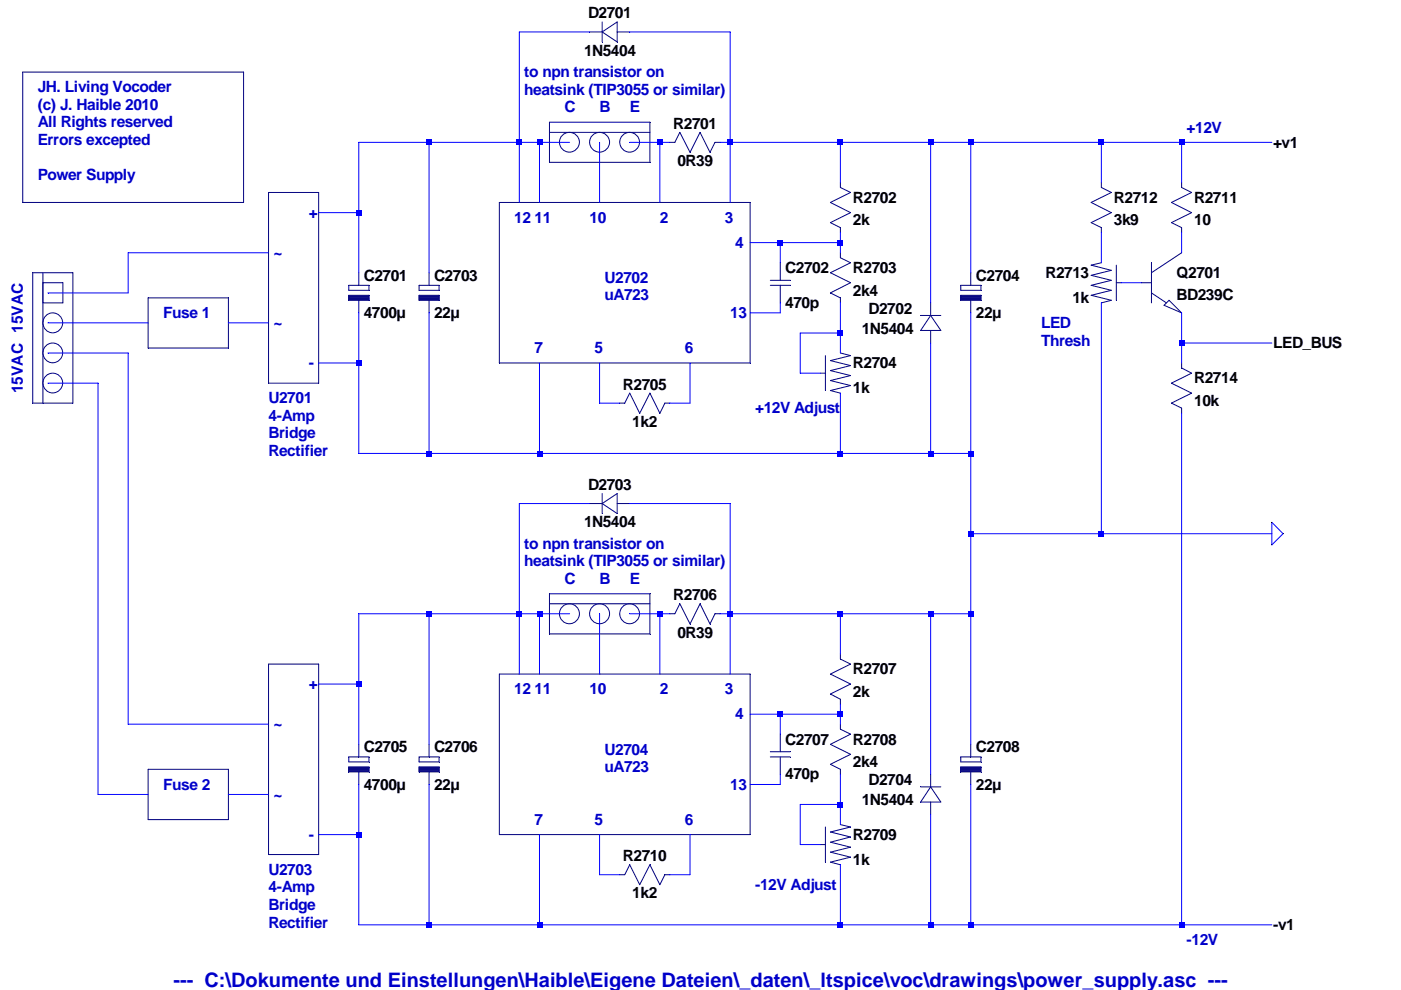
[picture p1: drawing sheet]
<svg xmlns="http://www.w3.org/2000/svg" width="297mm" height="210mm" viewBox="0 0 297 210" stroke-linecap="round" stroke-linejoin="round" font-family="sans-serif">
<path d="M9.1 57.8v27.7" fill="none" stroke="#00007f" stroke-width=".21"/>
<path d="M116.5 28.1h21.3" fill="none" stroke="#00007f" stroke-width=".21"/>
<path d="M116.5 128h21.3" fill="none" stroke="#00007f" stroke-width=".21"/>
<path d="M4.8 42.9h46.8" fill="none" stroke="#00007f" stroke-width=".21"/>
<path d="M4.8 15.3v27.6" fill="none" stroke="#00007f" stroke-width=".21"/>
<path d="M4.8 15.3h46.8" fill="none" stroke="#00007f" stroke-width=".21"/>
<path d="M51.6 15.3v27.6" fill="none" stroke="#00007f" stroke-width=".21"/>
<path d="M9.1 59.9h4.2" fill="none" stroke="#00007f" stroke-width=".21"/>
<path d="M13.3 59.9v4.3" fill="none" stroke="#00007f" stroke-width=".21"/>
<path d="M9.1 64.2h4.2" fill="none" stroke="#00007f" stroke-width=".21"/>
<path d="M9.1 59.9v4.3" fill="none" stroke="#00007f" stroke-width=".21"/>
<path d="M6.9 57.8h8.5" fill="none" stroke="#00007f" stroke-width=".21"/>
<path d="M15.4 57.8v27.7" fill="none" stroke="#00007f" stroke-width=".21"/>
<path d="M6.9 85.5h8.5" fill="none" stroke="#00007f" stroke-width=".21"/>
<path d="M6.9 57.8v27.7" fill="none" stroke="#00007f" stroke-width=".21"/>
<path d="M56.9 81.2h10.7" fill="none" stroke="#00007f" stroke-width=".21"/>
<path d="M56.9 40.8v40.4" fill="none" stroke="#00007f" stroke-width=".21"/>
<path d="M56.9 40.8h10.7" fill="none" stroke="#00007f" stroke-width=".21"/>
<path d="M67.6 40.8v40.4" fill="none" stroke="#00007f" stroke-width=".21"/>
<path d="M31.4 73.8h17" fill="none" stroke="#00007f" stroke-width=".21"/>
<path d="M31.4 63.2v10.6" fill="none" stroke="#00007f" stroke-width=".21"/>
<path d="M31.4 63.2h17" fill="none" stroke="#00007f" stroke-width=".21"/>
<path d="M48.4 63.2v10.6" fill="none" stroke="#00007f" stroke-width=".21"/>
<path d="M116.5 25.9h21.3" fill="none" stroke="#00007f" stroke-width=".21"/>
<path d="M116.5 25.9v8.5" fill="none" stroke="#00007f" stroke-width=".21"/>
<path d="M116.5 34.4h21.3" fill="none" stroke="#00007f" stroke-width=".21"/>
<path d="M137.8 25.9v8.5" fill="none" stroke="#00007f" stroke-width=".21"/>
<path d="M105.9 77h53.1" fill="none" stroke="#00007f" stroke-width=".21"/>
<path d="M105.9 42.9v34.1" fill="none" stroke="#00007f" stroke-width=".21"/>
<path d="M105.9 42.9h53.1" fill="none" stroke="#00007f" stroke-width=".21"/>
<path d="M159 42.9v34.1" fill="none" stroke="#00007f" stroke-width=".21"/>
<path d="M56.9 181.2h10.7" fill="none" stroke="#00007f" stroke-width=".21"/>
<path d="M56.9 140.8v40.4" fill="none" stroke="#00007f" stroke-width=".21"/>
<path d="M56.9 140.8h10.7" fill="none" stroke="#00007f" stroke-width=".21"/>
<path d="M67.6 140.8v40.4" fill="none" stroke="#00007f" stroke-width=".21"/>
<path d="M31.4 173.8h17" fill="none" stroke="#00007f" stroke-width=".21"/>
<path d="M31.4 163.1v10.7" fill="none" stroke="#00007f" stroke-width=".21"/>
<path d="M31.4 163.1h17" fill="none" stroke="#00007f" stroke-width=".21"/>
<path d="M48.4 163.1v10.7" fill="none" stroke="#00007f" stroke-width=".21"/>
<path d="M116.5 125.9h21.3" fill="none" stroke="#00007f" stroke-width=".21"/>
<path d="M116.5 125.9v8.5" fill="none" stroke="#00007f" stroke-width=".21"/>
<path d="M116.5 134.4h21.3" fill="none" stroke="#00007f" stroke-width=".21"/>
<path d="M137.8 125.9v8.5" fill="none" stroke="#00007f" stroke-width=".21"/>
<path d="M105.9 177h53.1" fill="none" stroke="#00007f" stroke-width=".21"/>
<path d="M105.9 142.9v34.1" fill="none" stroke="#00007f" stroke-width=".21"/>
<path d="M105.9 142.9h53.1" fill="none" stroke="#00007f" stroke-width=".21"/>
<path d="M159 142.9v34.1" fill="none" stroke="#00007f" stroke-width=".21"/>
<g fill="none" stroke="#00007f" stroke-width=".21">
<path d="M74 62.6h4.2"/>
<circle cx="120.7" cy="30.2" r="2.11"/>
<circle cx="127.1" cy="30.2" r="2.11"/>
<circle cx="133.5" cy="30.2" r="2.1"/>
<circle cx="11.2" cy="68.4" r="2.11"/>
<circle cx="11.2" cy="74.8" r="2.1"/>
<circle cx="11.2" cy="81.2" r="2.1"/>
<circle cx="120.7" cy="130.1" r="2.12"/>
<circle cx="127.1" cy="130.1" r="2.12"/>
<circle cx="133.5" cy="130.1" r="2.11"/>
</g>
<path d="M78.2 62.6v1.1" fill="none" stroke="#00007f" stroke-width=".21"/>
<path d="M74 63.7h4.2" fill="none" stroke="#00007f" stroke-width=".21"/>
<path d="M74 62.6v1.1" fill="none" stroke="#00007f" stroke-width=".21"/>
<path d="M76.1 63.7v2.6" fill="none" stroke="#00007f" stroke-width=".21"/>
<path d="M76.1 57.8v2.7" fill="none" stroke="#00007f" stroke-width=".21"/>
<path d="M74 61.6h4.2" fill="none" stroke="#00007f" stroke-width=".21"/>
<path d="M74 60.5h4.2" fill="none" stroke="#00007f" stroke-width=".21"/>
<path d="M78.2 60.5v1.1" fill="none" stroke="#00007f" stroke-width=".21"/>
<path d="M74 60.5v1.1" fill="none" stroke="#00007f" stroke-width=".21"/>
<path d="M74 62.7h4.2" fill="none" stroke="#00007f" stroke-width=".21"/>
<path d="M74 62.9h4.2" fill="none" stroke="#00007f" stroke-width=".21"/>
<path d="M74 63h4.2" fill="none" stroke="#00007f" stroke-width=".21"/>
<path d="M74 63.2h4.2" fill="none" stroke="#00007f" stroke-width=".21"/>
<path d="M74 63.3h4.2" fill="none" stroke="#00007f" stroke-width=".21"/>
<path d="M74 63.4h4.2" fill="none" stroke="#00007f" stroke-width=".21"/>
<path d="M74 63.5h4.2" fill="none" stroke="#00007f" stroke-width=".21"/>
<path d="M142 30.2h1.1" fill="none" stroke="#00007f" stroke-width=".21"/>
<path d="M144.1 28.1l-1 2.1" fill="none" stroke="#00007f" stroke-width=".21"/>
<path d="M144.1 28.1l2.2 4.2" fill="none" stroke="#00007f" stroke-width=".21"/>
<path d="M148.4 28.1l-2.1 4.2" fill="none" stroke="#00007f" stroke-width=".21"/>
<path d="M148.4 28.1l2.1 4.2" fill="none" stroke="#00007f" stroke-width=".21"/>
<path d="M151.6 30.2h1.1" fill="none" stroke="#00007f" stroke-width=".21"/>
<path d="M151.6 30.2l-1.1 2.1" fill="none" stroke="#00007f" stroke-width=".21"/>
<path d="M127.7 4.7v4.2" fill="none" stroke="#00007f" stroke-width=".21"/>
<path d="M130.8 4.7v4.2" fill="none" stroke="#00007f" stroke-width=".21"/>
<path d="M127.7 6.8l3.1 2.1" fill="none" stroke="#00007f" stroke-width=".21"/>
<path d="M130.8 4.7l-3.1 2.1" fill="none" stroke="#00007f" stroke-width=".21"/>
<path d="M130.8 6.8h2.7" fill="none" stroke="#00007f" stroke-width=".21"/>
<path d="M125 6.8h2.7" fill="none" stroke="#00007f" stroke-width=".21"/>
<path d="M178.2 48.3v1" fill="none" stroke="#00007f" stroke-width=".21"/>
<path d="M176.1 47.2l2.1 1.1" fill="none" stroke="#00007f" stroke-width=".21"/>
<path d="M180.3 45.1l-4.2 2.1" fill="none" stroke="#00007f" stroke-width=".21"/>
<path d="M176.1 42.9l4.2 2.2" fill="none" stroke="#00007f" stroke-width=".21"/>
<path d="M180.3 40.8l-4.2 2.1" fill="none" stroke="#00007f" stroke-width=".21"/>
<path d="M178.2 38.7v1.1" fill="none" stroke="#00007f" stroke-width=".21"/>
<path d="M178.2 39.8l2.1 1" fill="none" stroke="#00007f" stroke-width=".21"/>
<path d="M165.4 60.5v3.7" fill="none" stroke="#00007f" stroke-width=".21"/>
<path d="M165.4 55.7v3.7" fill="none" stroke="#00007f" stroke-width=".21"/>
<path d="M163.3 59.4h4.3" fill="none" stroke="#00007f" stroke-width=".21"/>
<path d="M163.3 60.5h4.3" fill="none" stroke="#00007f" stroke-width=".21"/>
<path d="M178.2 63.2v1" fill="none" stroke="#00007f" stroke-width=".21"/>
<path d="M176.1 62.1l2.1 1.1" fill="none" stroke="#00007f" stroke-width=".21"/>
<path d="M180.3 59.9l-4.2 2.2" fill="none" stroke="#00007f" stroke-width=".21"/>
<path d="M176.1 57.8l4.2 2.1" fill="none" stroke="#00007f" stroke-width=".21"/>
<path d="M180.3 55.7l-4.2 2.1" fill="none" stroke="#00007f" stroke-width=".21"/>
<path d="M178.2 53.6v1.1" fill="none" stroke="#00007f" stroke-width=".21"/>
<path d="M178.2 54.7l2.1 1" fill="none" stroke="#00007f" stroke-width=".21"/>
<path d="M178.2 74.8l2.1 .6" fill="none" stroke="#00007f" stroke-width=".21"/>
<path d="M180.3 75.4l-4.2 1.1" fill="none" stroke="#00007f" stroke-width=".21"/>
<path d="M176.1 76.5l4.2 1" fill="none" stroke="#00007f" stroke-width=".21"/>
<path d="M180.3 77.5l-4.2 1.1" fill="none" stroke="#00007f" stroke-width=".21"/>
<path d="M176.1 78.6l4.2 1" fill="none" stroke="#00007f" stroke-width=".21"/>
<path d="M180.3 79.6l-4.2 1.1" fill="none" stroke="#00007f" stroke-width=".21"/>
<path d="M176.1 80.7l4.2 1" fill="none" stroke="#00007f" stroke-width=".21"/>
<path d="M180.3 81.7l-4.2 1.1" fill="none" stroke="#00007f" stroke-width=".21"/>
<path d="M176.1 82.8l2.1 .6" fill="none" stroke="#00007f" stroke-width=".21"/>
<path d="M173.9 79.1h1.1" fill="none" stroke="#00007f" stroke-width=".21"/>
<path d="M175 75.4v7.4" fill="none" stroke="#00007f" stroke-width=".21"/>
<path d="M131.4 85.5h1.1" fill="none" stroke="#00007f" stroke-width=".21"/>
<path d="M133.5 83.4l-1 2.1" fill="none" stroke="#00007f" stroke-width=".21"/>
<path d="M133.5 83.4l2.1 4.2" fill="none" stroke="#00007f" stroke-width=".21"/>
<path d="M137.8 83.4l-2.2 4.2" fill="none" stroke="#00007f" stroke-width=".21"/>
<path d="M137.8 83.4l2.1 4.2" fill="none" stroke="#00007f" stroke-width=".21"/>
<path d="M141 85.5h1" fill="none" stroke="#00007f" stroke-width=".21"/>
<path d="M141 85.5l-1.1 2.1" fill="none" stroke="#00007f" stroke-width=".21"/>
<path d="M195.2 66.9h4.3" fill="none" stroke="#00007f" stroke-width=".21"/>
<path d="M195.2 70.1h4.3" fill="none" stroke="#00007f" stroke-width=".21"/>
<path d="M197.3 66.9l-2.1 3.2" fill="none" stroke="#00007f" stroke-width=".21"/>
<path d="M197.3 66.9l2.2 3.2" fill="none" stroke="#00007f" stroke-width=".21"/>
<path d="M197.3 70.1v2.6" fill="none" stroke="#00007f" stroke-width=".21"/>
<path d="M197.3 64.2v2.7" fill="none" stroke="#00007f" stroke-width=".21"/>
<path d="M88.9 62.6h4.2" fill="none" stroke="#00007f" stroke-width=".21"/>
<path d="M93.1 62.6v1.1" fill="none" stroke="#00007f" stroke-width=".21"/>
<path d="M88.9 63.7h4.2" fill="none" stroke="#00007f" stroke-width=".21"/>
<path d="M88.9 62.6v1.1" fill="none" stroke="#00007f" stroke-width=".21"/>
<path d="M91 63.7v2.6" fill="none" stroke="#00007f" stroke-width=".21"/>
<path d="M91 57.8v2.7" fill="none" stroke="#00007f" stroke-width=".21"/>
<path d="M88.9 61.6h4.2" fill="none" stroke="#00007f" stroke-width=".21"/>
<path d="M88.9 60.5h4.2" fill="none" stroke="#00007f" stroke-width=".21"/>
<path d="M93.1 60.5v1.1" fill="none" stroke="#00007f" stroke-width=".21"/>
<path d="M88.9 60.5v1.1" fill="none" stroke="#00007f" stroke-width=".21"/>
<path d="M88.9 62.7h4.2" fill="none" stroke="#00007f" stroke-width=".21"/>
<path d="M88.9 62.9h4.2" fill="none" stroke="#00007f" stroke-width=".21"/>
<path d="M88.9 63h4.2" fill="none" stroke="#00007f" stroke-width=".21"/>
<path d="M88.9 63.2h4.2" fill="none" stroke="#00007f" stroke-width=".21"/>
<path d="M88.9 63.3h4.2" fill="none" stroke="#00007f" stroke-width=".21"/>
<path d="M88.9 63.4h4.2" fill="none" stroke="#00007f" stroke-width=".21"/>
<path d="M88.9 63.5h4.2" fill="none" stroke="#00007f" stroke-width=".21"/>
<path d="M203.7 62.6h4.3" fill="none" stroke="#00007f" stroke-width=".21"/>
<path d="M208 62.6v1.1" fill="none" stroke="#00007f" stroke-width=".21"/>
<path d="M203.7 63.7h4.3" fill="none" stroke="#00007f" stroke-width=".21"/>
<path d="M203.7 62.6v1.1" fill="none" stroke="#00007f" stroke-width=".21"/>
<path d="M205.8 63.7v2.6" fill="none" stroke="#00007f" stroke-width=".21"/>
<path d="M205.8 57.8v2.7" fill="none" stroke="#00007f" stroke-width=".21"/>
<path d="M203.7 61.6h4.3" fill="none" stroke="#00007f" stroke-width=".21"/>
<path d="M203.7 60.5h4.3" fill="none" stroke="#00007f" stroke-width=".21"/>
<path d="M208 60.5v1.1" fill="none" stroke="#00007f" stroke-width=".21"/>
<path d="M203.7 60.5v1.1" fill="none" stroke="#00007f" stroke-width=".21"/>
<path d="M203.7 62.7h4.3" fill="none" stroke="#00007f" stroke-width=".21"/>
<path d="M203.7 62.9h4.3" fill="none" stroke="#00007f" stroke-width=".21"/>
<path d="M203.7 63h4.3" fill="none" stroke="#00007f" stroke-width=".21"/>
<path d="M203.7 63.2h4.3" fill="none" stroke="#00007f" stroke-width=".21"/>
<path d="M203.7 63.3h4.3" fill="none" stroke="#00007f" stroke-width=".21"/>
<path d="M203.7 63.4h4.3" fill="none" stroke="#00007f" stroke-width=".21"/>
<path d="M203.7 63.5h4.3" fill="none" stroke="#00007f" stroke-width=".21"/>
<path d="M74 162.6h4.2" fill="none" stroke="#00007f" stroke-width=".21"/>
<path d="M78.2 162.6v1.1" fill="none" stroke="#00007f" stroke-width=".21"/>
<path d="M74 163.7h4.2" fill="none" stroke="#00007f" stroke-width=".21"/>
<path d="M74 162.6v1.1" fill="none" stroke="#00007f" stroke-width=".21"/>
<path d="M76.1 163.7v2.6" fill="none" stroke="#00007f" stroke-width=".21"/>
<path d="M76.1 157.8v2.7" fill="none" stroke="#00007f" stroke-width=".21"/>
<path d="M74 161.5h4.2" fill="none" stroke="#00007f" stroke-width=".21"/>
<path d="M74 160.5h4.2" fill="none" stroke="#00007f" stroke-width=".21"/>
<path d="M78.2 160.5v1" fill="none" stroke="#00007f" stroke-width=".21"/>
<path d="M74 160.5v1" fill="none" stroke="#00007f" stroke-width=".21"/>
<path d="M74 162.7h4.2" fill="none" stroke="#00007f" stroke-width=".21"/>
<path d="M74 162.9h4.2" fill="none" stroke="#00007f" stroke-width=".21"/>
<path d="M74 163h4.2" fill="none" stroke="#00007f" stroke-width=".21"/>
<path d="M74 163.1h4.2" fill="none" stroke="#00007f" stroke-width=".21"/>
<path d="M74 163.2h4.2" fill="none" stroke="#00007f" stroke-width=".21"/>
<path d="M74 163.4h4.2" fill="none" stroke="#00007f" stroke-width=".21"/>
<path d="M74 163.5h4.2" fill="none" stroke="#00007f" stroke-width=".21"/>
<path d="M142 130.1h1.1" fill="none" stroke="#00007f" stroke-width=".21"/>
<path d="M144.1 128l-1 2.1" fill="none" stroke="#00007f" stroke-width=".21"/>
<path d="M144.1 128l2.2 4.3" fill="none" stroke="#00007f" stroke-width=".21"/>
<path d="M148.4 128l-2.1 4.3" fill="none" stroke="#00007f" stroke-width=".21"/>
<path d="M148.4 128l2.1 4.3" fill="none" stroke="#00007f" stroke-width=".21"/>
<path d="M151.6 130.1h1.1" fill="none" stroke="#00007f" stroke-width=".21"/>
<path d="M151.6 130.1l-1.1 2.2" fill="none" stroke="#00007f" stroke-width=".21"/>
<path d="M127.7 104.6v4.3" fill="none" stroke="#00007f" stroke-width=".21"/>
<path d="M130.8 104.6v4.3" fill="none" stroke="#00007f" stroke-width=".21"/>
<path d="M127.7 106.8l3.1 2.1" fill="none" stroke="#00007f" stroke-width=".21"/>
<path d="M130.8 104.6l-3.1 2.2" fill="none" stroke="#00007f" stroke-width=".21"/>
<path d="M130.8 106.8h2.7" fill="none" stroke="#00007f" stroke-width=".21"/>
<path d="M125 106.8h2.7" fill="none" stroke="#00007f" stroke-width=".21"/>
<path d="M178.2 148.3v1" fill="none" stroke="#00007f" stroke-width=".21"/>
<path d="M176.1 147.2l2.1 1.1" fill="none" stroke="#00007f" stroke-width=".21"/>
<path d="M180.3 145l-4.2 2.2" fill="none" stroke="#00007f" stroke-width=".21"/>
<path d="M176.1 142.9l4.2 2.1" fill="none" stroke="#00007f" stroke-width=".21"/>
<path d="M180.3 140.8l-4.2 2.1" fill="none" stroke="#00007f" stroke-width=".21"/>
<path d="M178.2 138.6v1.1" fill="none" stroke="#00007f" stroke-width=".21"/>
<path d="M178.2 139.7l2.1 1.1" fill="none" stroke="#00007f" stroke-width=".21"/>
<path d="M165.4 160.5v3.7" fill="none" stroke="#00007f" stroke-width=".21"/>
<path d="M165.4 155.7v3.7" fill="none" stroke="#00007f" stroke-width=".21"/>
<path d="M163.3 159.4h4.3" fill="none" stroke="#00007f" stroke-width=".21"/>
<path d="M163.3 160.5h4.3" fill="none" stroke="#00007f" stroke-width=".21"/>
<path d="M178.2 163.1v1.1" fill="none" stroke="#00007f" stroke-width=".21"/>
<path d="M176.1 162.1l2.1 1" fill="none" stroke="#00007f" stroke-width=".21"/>
<path d="M180.3 159.9l-4.2 2.2" fill="none" stroke="#00007f" stroke-width=".21"/>
<path d="M176.1 157.8l4.2 2.1" fill="none" stroke="#00007f" stroke-width=".21"/>
<path d="M180.3 155.7l-4.2 2.1" fill="none" stroke="#00007f" stroke-width=".21"/>
<path d="M178.2 153.5v1.1" fill="none" stroke="#00007f" stroke-width=".21"/>
<path d="M178.2 154.6l2.1 1.1" fill="none" stroke="#00007f" stroke-width=".21"/>
<path d="M178.2 174.8l2.1 .5" fill="none" stroke="#00007f" stroke-width=".21"/>
<path d="M180.3 175.3l-4.2 1.1" fill="none" stroke="#00007f" stroke-width=".21"/>
<path d="M176.1 176.4l4.2 1.1" fill="none" stroke="#00007f" stroke-width=".21"/>
<path d="M180.3 177.5l-4.2 1.1" fill="none" stroke="#00007f" stroke-width=".21"/>
<path d="M176.1 178.6l4.2 1" fill="none" stroke="#00007f" stroke-width=".21"/>
<path d="M180.3 179.6l-4.2 1.1" fill="none" stroke="#00007f" stroke-width=".21"/>
<path d="M176.1 180.7l4.2 1" fill="none" stroke="#00007f" stroke-width=".21"/>
<path d="M180.3 181.7l-4.2 1.1" fill="none" stroke="#00007f" stroke-width=".21"/>
<path d="M176.1 182.8l2.1 .5" fill="none" stroke="#00007f" stroke-width=".21"/>
<path d="M173.9 179.1h1.1" fill="none" stroke="#00007f" stroke-width=".21"/>
<path d="M175 175.3v7.5" fill="none" stroke="#00007f" stroke-width=".21"/>
<path d="M131.4 185.5h1.1" fill="none" stroke="#00007f" stroke-width=".21"/>
<path d="M133.5 183.3l-1 2.2" fill="none" stroke="#00007f" stroke-width=".21"/>
<path d="M133.5 183.3l2.1 4.3" fill="none" stroke="#00007f" stroke-width=".21"/>
<path d="M137.8 183.3l-2.2 4.3" fill="none" stroke="#00007f" stroke-width=".21"/>
<path d="M137.8 183.3l2.1 4.3" fill="none" stroke="#00007f" stroke-width=".21"/>
<path d="M141 185.5h1" fill="none" stroke="#00007f" stroke-width=".21"/>
<path d="M141 185.5l-1.1 2.1" fill="none" stroke="#00007f" stroke-width=".21"/>
<path d="M195.2 166.8h4.3" fill="none" stroke="#00007f" stroke-width=".21"/>
<path d="M195.2 170.1h4.3" fill="none" stroke="#00007f" stroke-width=".21"/>
<path d="M197.3 166.8l-2.1 3.3" fill="none" stroke="#00007f" stroke-width=".21"/>
<path d="M197.3 166.8l2.2 3.3" fill="none" stroke="#00007f" stroke-width=".21"/>
<path d="M197.3 170.1v2.6" fill="none" stroke="#00007f" stroke-width=".21"/>
<path d="M197.3 164.2v2.6" fill="none" stroke="#00007f" stroke-width=".21"/>
<path d="M88.9 162.6h4.2" fill="none" stroke="#00007f" stroke-width=".21"/>
<path d="M93.1 162.6v1.1" fill="none" stroke="#00007f" stroke-width=".21"/>
<path d="M88.9 163.7h4.2" fill="none" stroke="#00007f" stroke-width=".21"/>
<path d="M88.9 162.6v1.1" fill="none" stroke="#00007f" stroke-width=".21"/>
<path d="M91 163.7v2.6" fill="none" stroke="#00007f" stroke-width=".21"/>
<path d="M91 157.8v2.7" fill="none" stroke="#00007f" stroke-width=".21"/>
<path d="M88.9 161.5h4.2" fill="none" stroke="#00007f" stroke-width=".21"/>
<path d="M88.9 160.5h4.2" fill="none" stroke="#00007f" stroke-width=".21"/>
<path d="M93.1 160.5v1" fill="none" stroke="#00007f" stroke-width=".21"/>
<path d="M88.9 160.5v1" fill="none" stroke="#00007f" stroke-width=".21"/>
<path d="M88.9 162.7h4.2" fill="none" stroke="#00007f" stroke-width=".21"/>
<path d="M88.9 162.9h4.2" fill="none" stroke="#00007f" stroke-width=".21"/>
<path d="M88.9 163h4.2" fill="none" stroke="#00007f" stroke-width=".21"/>
<path d="M88.9 163.1h4.2" fill="none" stroke="#00007f" stroke-width=".21"/>
<path d="M88.9 163.2h4.2" fill="none" stroke="#00007f" stroke-width=".21"/>
<path d="M88.9 163.4h4.2" fill="none" stroke="#00007f" stroke-width=".21"/>
<path d="M88.9 163.5h4.2" fill="none" stroke="#00007f" stroke-width=".21"/>
<path d="M203.7 162.6h4.3" fill="none" stroke="#00007f" stroke-width=".21"/>
<path d="M208 162.6v1.1" fill="none" stroke="#00007f" stroke-width=".21"/>
<path d="M203.7 163.7h4.3" fill="none" stroke="#00007f" stroke-width=".21"/>
<path d="M203.7 162.6v1.1" fill="none" stroke="#00007f" stroke-width=".21"/>
<path d="M205.8 163.7v2.6" fill="none" stroke="#00007f" stroke-width=".21"/>
<path d="M205.8 157.8v2.7" fill="none" stroke="#00007f" stroke-width=".21"/>
<path d="M203.7 161.5h4.3" fill="none" stroke="#00007f" stroke-width=".21"/>
<path d="M203.7 160.5h4.3" fill="none" stroke="#00007f" stroke-width=".21"/>
<path d="M208 160.5v1" fill="none" stroke="#00007f" stroke-width=".21"/>
<path d="M203.7 160.5v1" fill="none" stroke="#00007f" stroke-width=".21"/>
<path d="M203.7 162.7h4.3" fill="none" stroke="#00007f" stroke-width=".21"/>
<path d="M203.7 162.9h4.3" fill="none" stroke="#00007f" stroke-width=".21"/>
<path d="M203.7 163h4.3" fill="none" stroke="#00007f" stroke-width=".21"/>
<path d="M203.7 163.1h4.3" fill="none" stroke="#00007f" stroke-width=".21"/>
<path d="M203.7 163.2h4.3" fill="none" stroke="#00007f" stroke-width=".21"/>
<path d="M203.7 163.4h4.3" fill="none" stroke="#00007f" stroke-width=".21"/>
<path d="M203.7 163.5h4.3" fill="none" stroke="#00007f" stroke-width=".21"/>
<path d="M247.9 63.7l-1.1 1" fill="none" stroke="#00007f" stroke-width=".21"/>
<path d="M247.9 63.7l2.6 2.6" fill="none" stroke="#00007f" stroke-width=".21"/>
<path d="M246.8 64.7l3.7 1.6" fill="none" stroke="#00007f" stroke-width=".21"/>
<path d="M244.1 62.1l3.2 2.1" fill="none" stroke="#00007f" stroke-width=".21"/>
<path d="M244.1 55.7v8.5" fill="none" stroke="#00007f" stroke-width=".21"/>
<path d="M250.5 53.6l-6.4 4.2" fill="none" stroke="#00007f" stroke-width=".21"/>
<path d="M242 59.9h2.1" fill="none" stroke="#00007f" stroke-width=".21"/>
<path d="M250.5 48.3v1" fill="none" stroke="#00007f" stroke-width=".21"/>
<path d="M248.4 47.2l2.1 1.1" fill="none" stroke="#00007f" stroke-width=".21"/>
<path d="M252.6 45.1l-4.2 2.1" fill="none" stroke="#00007f" stroke-width=".21"/>
<path d="M248.4 42.9l4.2 2.2" fill="none" stroke="#00007f" stroke-width=".21"/>
<path d="M252.6 40.8l-4.2 2.1" fill="none" stroke="#00007f" stroke-width=".21"/>
<path d="M250.5 38.7v1.1" fill="none" stroke="#00007f" stroke-width=".21"/>
<path d="M250.5 39.8l2.1 1" fill="none" stroke="#00007f" stroke-width=".21"/>
<path d="M233.5 55.7l-2.2 .5" fill="none" stroke="#00007f" stroke-width=".21"/>
<path d="M231.3 56.2l4.3 1.1" fill="none" stroke="#00007f" stroke-width=".21"/>
<path d="M235.6 57.3l-4.3 1.1" fill="none" stroke="#00007f" stroke-width=".21"/>
<path d="M231.3 58.4l4.3 1" fill="none" stroke="#00007f" stroke-width=".21"/>
<path d="M235.6 59.4l-4.3 1.1" fill="none" stroke="#00007f" stroke-width=".21"/>
<path d="M231.3 60.5l4.3 1.1" fill="none" stroke="#00007f" stroke-width=".21"/>
<path d="M235.6 61.6l-4.3 1" fill="none" stroke="#00007f" stroke-width=".21"/>
<path d="M231.3 62.6l4.3 1.1" fill="none" stroke="#00007f" stroke-width=".21"/>
<path d="M235.6 63.7l-2.1 .5" fill="none" stroke="#00007f" stroke-width=".21"/>
<path d="M236.7 59.9h1" fill="none" stroke="#00007f" stroke-width=".21"/>
<path d="M236.7 56.2v7.5" fill="none" stroke="#00007f" stroke-width=".21"/>
<path d="M233.5 48.3v1" fill="none" stroke="#00007f" stroke-width=".21"/>
<path d="M231.3 47.2l2.2 1.1" fill="none" stroke="#00007f" stroke-width=".21"/>
<path d="M235.6 45.1l-4.3 2.1" fill="none" stroke="#00007f" stroke-width=".21"/>
<path d="M231.3 42.9l4.3 2.2" fill="none" stroke="#00007f" stroke-width=".21"/>
<path d="M235.6 40.8l-4.3 2.1" fill="none" stroke="#00007f" stroke-width=".21"/>
<path d="M233.5 38.7v1.1" fill="none" stroke="#00007f" stroke-width=".21"/>
<path d="M233.5 39.8l2.1 1" fill="none" stroke="#00007f" stroke-width=".21"/>
<path d="M250.5 86.5v1.1" fill="none" stroke="#00007f" stroke-width=".21"/>
<path d="M248.4 85.5l2.1 1" fill="none" stroke="#00007f" stroke-width=".21"/>
<path d="M252.6 83.4l-4.2 2.1" fill="none" stroke="#00007f" stroke-width=".21"/>
<path d="M248.4 81.2l4.2 2.2" fill="none" stroke="#00007f" stroke-width=".21"/>
<path d="M252.6 79.1l-4.2 2.1" fill="none" stroke="#00007f" stroke-width=".21"/>
<path d="M250.5 77v1" fill="none" stroke="#00007f" stroke-width=".21"/>
<path d="M250.5 78l2.1 1.1" fill="none" stroke="#00007f" stroke-width=".21"/>
<path d="M110.1 6.8h14.9M269.7 110.7l2.3 2.5-2.3 2.3z" fill="none" stroke="#00f" stroke-width=".21"/>
<path d="M133.5 6.8h21.3" fill="none" stroke="#00f" stroke-width=".21"/>
<path d="M76.1 30.2h14.9" fill="none" stroke="#00f" stroke-width=".21"/>
<path d="M110.1 6.8v23.4" fill="none" stroke="#00f" stroke-width=".21"/>
<path d="M91 30.2h19.1" fill="none" stroke="#00f" stroke-width=".21"/>
<path d="M110.1 30.2h4.3" fill="none" stroke="#00f" stroke-width=".21"/>
<path d="M114.4 30.2h6.4" fill="none" stroke="#00f" stroke-width=".21"/>
<path d="M133.5 30.2h6.4" fill="none" stroke="#00f" stroke-width=".21"/>
<path d="M139.9 30.2h2.1" fill="none" stroke="#00f" stroke-width=".21"/>
<path d="M154.8 6.8v23.4" fill="none" stroke="#00f" stroke-width=".21"/>
<path d="M152.7 30.2h2.1" fill="none" stroke="#00f" stroke-width=".21"/>
<path d="M154.8 30.2h23.4" fill="none" stroke="#00f" stroke-width=".21"/>
<path d="M178.2 30.2h19.1" fill="none" stroke="#00f" stroke-width=".21"/>
<path d="M197.3 30.2h8.5" fill="none" stroke="#00f" stroke-width=".21"/>
<path d="M205.8 30.2h27.7" fill="none" stroke="#00f" stroke-width=".21"/>
<path d="M233.5 30.2h17" fill="none" stroke="#00f" stroke-width=".21"/>
<path d="M250.5 30.2h19.2" fill="none" stroke="#00f" stroke-width=".21"/>
<path d="M178.2 30.2v8.5" fill="none" stroke="#00f" stroke-width=".21"/>
<path d="M233.5 30.2v8.5" fill="none" stroke="#00f" stroke-width=".21"/>
<path d="M250.5 30.2v8.5" fill="none" stroke="#00f" stroke-width=".21"/>
<path d="M110.1 30.2v12.7" fill="none" stroke="#00f" stroke-width=".21"/>
<path d="M114.4 30.2v12.7" fill="none" stroke="#00f" stroke-width=".21"/>
<path d="M127.1 30.2v12.7" fill="none" stroke="#00f" stroke-width=".21"/>
<path d="M139.9 30.2v12.7" fill="none" stroke="#00f" stroke-width=".21"/>
<path d="M154.8 30.2v12.7" fill="none" stroke="#00f" stroke-width=".21"/>
<path d="M76.1 30.2v14.9" fill="none" stroke="#00f" stroke-width=".21"/>
<path d="M67.6 45.1h8.5" fill="none" stroke="#00f" stroke-width=".21"/>
<path d="M159 51.4h6.4" fill="none" stroke="#00f" stroke-width=".21"/>
<path d="M178.2 49.3v2.1" fill="none" stroke="#00f" stroke-width=".21"/>
<path d="M165.4 51.4h12.8" fill="none" stroke="#00f" stroke-width=".21"/>
<path d="M27.2 53.6h29.7" fill="none" stroke="#00f" stroke-width=".21"/>
<path d="M178.2 51.4v2.2" fill="none" stroke="#00f" stroke-width=".21"/>
<path d="M250.5 49.3v4.3" fill="none" stroke="#00f" stroke-width=".21"/>
<path d="M165.4 51.4v4.3" fill="none" stroke="#00f" stroke-width=".21"/>
<path d="M233.5 49.3v6.4" fill="none" stroke="#00f" stroke-width=".21"/>
<path d="M76.1 45.1v12.7" fill="none" stroke="#00f" stroke-width=".21"/>
<path d="M91 30.2v27.6" fill="none" stroke="#00f" stroke-width=".21"/>
<path d="M205.8 30.2v27.6" fill="none" stroke="#00f" stroke-width=".21"/>
<path d="M237.7 59.9h4.3" fill="none" stroke="#00f" stroke-width=".21"/>
<path d="M27.2 53.6v8.5" fill="none" stroke="#00f" stroke-width=".21"/>
<path d="M10.2 62.1h17" fill="none" stroke="#00f" stroke-width=".21"/>
<path d="M197.3 30.2v34" fill="none" stroke="#00f" stroke-width=".21"/>
<path d="M165.4 64.2v2.1" fill="none" stroke="#00f" stroke-width=".21"/>
<path d="M159 66.3h6.4" fill="none" stroke="#00f" stroke-width=".21"/>
<path d="M10.2 68.5h21.2" fill="none" stroke="#00f" stroke-width=".21"/>
<path d="M48.4 68.5h8.5" fill="none" stroke="#00f" stroke-width=".21"/>
<path d="M178.2 64.2v6.4" fill="none" stroke="#00f" stroke-width=".21"/>
<path d="M169.7 70.6h8.5" fill="none" stroke="#00f" stroke-width=".21"/>
<path d="M250.5 66.3v6.4" fill="none" stroke="#00f" stroke-width=".21"/>
<path d="M250.5 72.7h19.2" fill="none" stroke="#00f" stroke-width=".21"/>
<path d="M10.2 74.8h17" fill="none" stroke="#00f" stroke-width=".21"/>
<path d="M178.2 70.6v4.2" fill="none" stroke="#00f" stroke-width=".21"/>
<path d="M76.1 66.3v10.7" fill="none" stroke="#00f" stroke-width=".21"/>
<path d="M67.6 77h8.5" fill="none" stroke="#00f" stroke-width=".21"/>
<path d="M250.5 72.7v4.3" fill="none" stroke="#00f" stroke-width=".21"/>
<path d="M169.7 70.6v8.5" fill="none" stroke="#00f" stroke-width=".21"/>
<path d="M169.7 79.1h4.2" fill="none" stroke="#00f" stroke-width=".21"/>
<path d="M10.2 81.2h10.6" fill="none" stroke="#00f" stroke-width=".21"/>
<path d="M127.1 77v8.5" fill="none" stroke="#00f" stroke-width=".21"/>
<path d="M127.1 85.5h4.3" fill="none" stroke="#00f" stroke-width=".21"/>
<path d="M146.3 77v8.5" fill="none" stroke="#00f" stroke-width=".21"/>
<path d="M142 85.5h4.3" fill="none" stroke="#00f" stroke-width=".21"/>
<path d="M76.1 77v19.1" fill="none" stroke="#00f" stroke-width=".21"/>
<path d="M91 66.3v29.8" fill="none" stroke="#00f" stroke-width=".21"/>
<path d="M76.1 96.1h14.9" fill="none" stroke="#00f" stroke-width=".21"/>
<path d="M114.4 77v19.1" fill="none" stroke="#00f" stroke-width=".21"/>
<path d="M91 96.1h23.4" fill="none" stroke="#00f" stroke-width=".21"/>
<path d="M178.2 83.4v12.7" fill="none" stroke="#00f" stroke-width=".21"/>
<path d="M114.4 96.1h63.8" fill="none" stroke="#00f" stroke-width=".21"/>
<path d="M197.3 72.7v23.4" fill="none" stroke="#00f" stroke-width=".21"/>
<path d="M178.2 96.1h19.1" fill="none" stroke="#00f" stroke-width=".21"/>
<path d="M205.8 66.3v29.8" fill="none" stroke="#00f" stroke-width=".21"/>
<path d="M197.3 96.1h8.5" fill="none" stroke="#00f" stroke-width=".21"/>
<path d="M110.1 106.8h14.9" fill="none" stroke="#00f" stroke-width=".21"/>
<path d="M133.5 106.8h21.3" fill="none" stroke="#00f" stroke-width=".21"/>
<path d="M205.8 96.1v17.1" fill="none" stroke="#00f" stroke-width=".21"/>
<path d="M233.5 64.2v49" fill="none" stroke="#00f" stroke-width=".21"/>
<path d="M205.8 113.2h27.7" fill="none" stroke="#00f" stroke-width=".21"/>
<path d="M233.5 113.2h36.2" fill="none" stroke="#00f" stroke-width=".21"/>
<path d="M76.1 130.1h14.9" fill="none" stroke="#00f" stroke-width=".21"/>
<path d="M110.1 106.8v23.3" fill="none" stroke="#00f" stroke-width=".21"/>
<path d="M91 130.1h19.1" fill="none" stroke="#00f" stroke-width=".21"/>
<path d="M110.1 130.1h4.3" fill="none" stroke="#00f" stroke-width=".21"/>
<path d="M114.4 130.1h6.4" fill="none" stroke="#00f" stroke-width=".21"/>
<path d="M133.5 130.1h6.4" fill="none" stroke="#00f" stroke-width=".21"/>
<path d="M139.9 130.1h2.1" fill="none" stroke="#00f" stroke-width=".21"/>
<path d="M154.8 106.8v23.3" fill="none" stroke="#00f" stroke-width=".21"/>
<path d="M152.7 130.1h2.1" fill="none" stroke="#00f" stroke-width=".21"/>
<path d="M154.8 130.1h23.4" fill="none" stroke="#00f" stroke-width=".21"/>
<path d="M178.2 130.1h19.1" fill="none" stroke="#00f" stroke-width=".21"/>
<path d="M205.8 113.2v16.9" fill="none" stroke="#00f" stroke-width=".21"/>
<path d="M197.3 130.1h8.5" fill="none" stroke="#00f" stroke-width=".21"/>
<path d="M178.2 130.1v8.5" fill="none" stroke="#00f" stroke-width=".21"/>
<path d="M110.1 130.1v12.8" fill="none" stroke="#00f" stroke-width=".21"/>
<path d="M114.4 130.1v12.8" fill="none" stroke="#00f" stroke-width=".21"/>
<path d="M127.1 130.1v12.8" fill="none" stroke="#00f" stroke-width=".21"/>
<path d="M139.9 130.1v12.8" fill="none" stroke="#00f" stroke-width=".21"/>
<path d="M154.8 130.1v12.8" fill="none" stroke="#00f" stroke-width=".21"/>
<path d="M76.1 130.1v14.9" fill="none" stroke="#00f" stroke-width=".21"/>
<path d="M67.6 145h8.5" fill="none" stroke="#00f" stroke-width=".21"/>
<path d="M159 151.4h6.4" fill="none" stroke="#00f" stroke-width=".21"/>
<path d="M178.2 149.3v2.1" fill="none" stroke="#00f" stroke-width=".21"/>
<path d="M165.4 151.4h12.8" fill="none" stroke="#00f" stroke-width=".21"/>
<path d="M27.2 74.8v78.7" fill="none" stroke="#00f" stroke-width=".21"/>
<path d="M27.2 153.5h29.7" fill="none" stroke="#00f" stroke-width=".21"/>
<path d="M178.2 151.4v2.1" fill="none" stroke="#00f" stroke-width=".21"/>
<path d="M165.4 151.4v4.3" fill="none" stroke="#00f" stroke-width=".21"/>
<path d="M76.1 145v12.8" fill="none" stroke="#00f" stroke-width=".21"/>
<path d="M91 130.1v27.7" fill="none" stroke="#00f" stroke-width=".21"/>
<path d="M205.8 130.1v27.7" fill="none" stroke="#00f" stroke-width=".21"/>
<path d="M197.3 130.1v34.1" fill="none" stroke="#00f" stroke-width=".21"/>
<path d="M165.4 164.2v2.1" fill="none" stroke="#00f" stroke-width=".21"/>
<path d="M159 166.3h6.4" fill="none" stroke="#00f" stroke-width=".21"/>
<path d="M20.8 81.2v87.2" fill="none" stroke="#00f" stroke-width=".21"/>
<path d="M20.8 168.4h10.6" fill="none" stroke="#00f" stroke-width=".21"/>
<path d="M48.4 168.4h8.5" fill="none" stroke="#00f" stroke-width=".21"/>
<path d="M178.2 164.2v6.4" fill="none" stroke="#00f" stroke-width=".21"/>
<path d="M169.7 170.6h8.5" fill="none" stroke="#00f" stroke-width=".21"/>
<path d="M178.2 170.6v4.2" fill="none" stroke="#00f" stroke-width=".21"/>
<path d="M76.1 166.3v10.7" fill="none" stroke="#00f" stroke-width=".21"/>
<path d="M67.6 177h8.5" fill="none" stroke="#00f" stroke-width=".21"/>
<path d="M169.7 170.6v8.5" fill="none" stroke="#00f" stroke-width=".21"/>
<path d="M169.7 179.1h4.2" fill="none" stroke="#00f" stroke-width=".21"/>
<path d="M127.1 177v8.5" fill="none" stroke="#00f" stroke-width=".21"/>
<path d="M127.1 185.5h4.3" fill="none" stroke="#00f" stroke-width=".21"/>
<path d="M146.3 177v8.5" fill="none" stroke="#00f" stroke-width=".21"/>
<path d="M142 185.5h4.3" fill="none" stroke="#00f" stroke-width=".21"/>
<path d="M76.1 177v19.1" fill="none" stroke="#00f" stroke-width=".21"/>
<path d="M91 166.3v29.8" fill="none" stroke="#00f" stroke-width=".21"/>
<path d="M76.1 196.1h14.9" fill="none" stroke="#00f" stroke-width=".21"/>
<path d="M114.4 177v19.1" fill="none" stroke="#00f" stroke-width=".21"/>
<path d="M91 196.1h23.4" fill="none" stroke="#00f" stroke-width=".21"/>
<path d="M178.2 183.3v12.8" fill="none" stroke="#00f" stroke-width=".21"/>
<path d="M114.4 196.1h63.8" fill="none" stroke="#00f" stroke-width=".21"/>
<path d="M197.3 172.7v23.4" fill="none" stroke="#00f" stroke-width=".21"/>
<path d="M178.2 196.1h19.1" fill="none" stroke="#00f" stroke-width=".21"/>
<path d="M205.8 166.3v29.8" fill="none" stroke="#00f" stroke-width=".21"/>
<path d="M197.3 196.1h8.5" fill="none" stroke="#00f" stroke-width=".21"/>
<path d="M250.5 87.6v108.5" fill="none" stroke="#00f" stroke-width=".21"/>
<path d="M205.8 196.1h44.7" fill="none" stroke="#00f" stroke-width=".21"/>
<path d="M250.5 196.1h19.2" fill="none" stroke="#00f" stroke-width=".21"/>
<g fill="#00f">
<path d="M75.5 44.5h1.2v1.2h-1.2z"/>
<path d="M75.5 76.4h1.2v1.2h-1.2z"/>
<path d="M75.5 144.5h1.2v1.1h-1.2z"/>
<path d="M75.5 176.4h1.2v1.1h-1.2z"/>
<path d="M90.4 29.6h1.2v1.2h-1.2z"/>
<path d="M90.4 95.6h1.2v1.1h-1.2z"/>
<path d="M90.4 129.6h1.2v1.1h-1.2z"/>
<path d="M90.4 195.5h1.2v1.2h-1.2z"/>
<path d="M109.6 29.6h1.1v1.2h-1.1z"/>
<path d="M109.6 129.6h1.1v1.1h-1.1z"/>
<path d="M113.8 29.6h1.2v1.2h-1.2z"/>
<path d="M113.8 95.6h1.2v1.1h-1.2z"/>
<path d="M113.8 129.6h1.2v1.1h-1.2z"/>
<path d="M113.8 195.5h1.2v1.2h-1.2z"/>
<path d="M139.4 29.6h1.1v1.2h-1.1z"/>
<path d="M139.4 129.6h1.1v1.1h-1.1z"/>
<path d="M154.3 29.6h1.1v1.2h-1.1z"/>
<path d="M154.3 129.6h1.1v1.1h-1.1z"/>
<path d="M164.9 50.9h1.1v1.1h-1.1z"/>
<path d="M164.9 150.9h1.1v1.1h-1.1z"/>
<path d="M177.6 29.6h1.2v1.2h-1.2z"/>
<path d="M177.6 50.9h1.2v1.1h-1.2z"/>
<path d="M177.6 70.1h1.2v1.1h-1.2z"/>
<path d="M177.6 95.6h1.2v1.1h-1.2z"/>
<path d="M177.6 129.6h1.2v1.1h-1.2z"/>
<path d="M177.6 150.9h1.2v1.1h-1.2z"/>
<path d="M177.6 170h1.2v1.2h-1.2z"/>
<path d="M177.6 195.5h1.2v1.2h-1.2z"/>
<path d="M196.8 29.6h1.1v1.2h-1.1z"/>
<path d="M196.8 95.6h1.1v1.1h-1.1z"/>
<path d="M196.8 129.6h1.1v1.1h-1.1z"/>
<path d="M196.8 195.5h1.1v1.2h-1.1z"/>
<path d="M205.3 29.6h1.1v1.2h-1.1z"/>
<path d="M205.3 95.6h1.1v1.1h-1.1z"/>
<path d="M205.3 112.6h1.1v1.1h-1.1z"/>
<path d="M205.3 129.6h1.1v1.1h-1.1z"/>
<path d="M205.3 195.5h1.1v1.2h-1.1z"/>
<path d="M233 29.6h1.1v1.2h-1.1z"/>
<path d="M233 112.6h1.1v1.1h-1.1z"/>
<path d="M250 29.6h1.1v1.2h-1.1z"/>
<path d="M250 72.2h1.1v1.1h-1.1z"/>
<path d="M250 195.5h1.1v1.2h-1.1z"/>
</g>
<text font-size="4.2" fill="#0000c8" x="36.8" y="209.2">--- C:\Dokumente und Einstellungen\Haible\Eigene Dateien\_daten\_ltspice\voc\drawings\power_supply.asc ---</text>
<g font-size="3.3">
<text x="124.7" y="3.9">D2701</text>
<text x="123.8" y="11.8">1N5404</text>
<text x="142.7" y="27.3">R2701</text>
<text x="143.6" y="35.2">0R39</text>
<text x="269.9" y="31.3">+v1</text>
<text x="180.8" y="43">R2702</text>
<text x="180.8" y="47.8">2k</text>
<text x="236.2" y="43">R2712</text>
<text x="236.2" y="47.8">3k9</text>
<text x="253.2" y="43">R2711</text>
<text x="253.2" y="47.8">10</text>
<text x="77.1" y="59.5">C2701</text>
<text x="92" y="59.5">C2703</text>
<text x="166.5" y="57.9">C2702</text>
<text x="180.8" y="57.9">R2703</text>
<text x="206.9" y="59.5">C2704</text>
<text x="221.7" y="58.9">R2713</text>
<text x="249.5" y="58.9">Q2701</text>
<text x="166.5" y="65.3">470p</text>
<text x="180.8" y="62.7">2k4</text>
<text x="227.4" y="64.3">1k</text>
<text x="249.5" y="63.7">BD239C</text>
<text x="77.1" y="67.4">4700µ</text>
<text x="92" y="67.4">22µ</text>
<text x="182.7" y="70.8">1N5404</text>
<text x="184.1" y="66.5">D2702</text>
<text x="206.9" y="67.4">22µ</text>
<text x="270" y="73.8">LED_BUS</text>
<text x="132.1" y="82.6">R2705</text>
<text x="180.8" y="78.1">R2704</text>
<text x="180.8" y="83.4">1k</text>
<text x="253.2" y="81.3">R2714</text>
<text x="253.2" y="86.1">10k</text>
<text x="134.1" y="90.6">1k2</text>
<text x="124.7" y="103.9">D2703</text>
<text x="123.8" y="111.8">1N5404</text>
<text x="142.7" y="127.3">R2706</text>
<text x="143.6" y="135.2">0R39</text>
<text x="180.8" y="143">R2707</text>
<text x="180.8" y="147.7">2k</text>
<text x="77.1" y="159.4">C2705</text>
<text x="92" y="159.4">C2706</text>
<text x="166.5" y="157.9">C2707</text>
<text x="180.8" y="157.9">R2708</text>
<text x="206.9" y="159.4">C2708</text>
<text x="77.1" y="167.4">4700µ</text>
<text x="92" y="167.4">22µ</text>
<text x="166.5" y="165.3">470p</text>
<text x="180.8" y="162.6">2k4</text>
<text x="184.1" y="166.5">D2704</text>
<text x="206.9" y="167.4">22µ</text>
<text x="182.7" y="170.7">1N5404</text>
<text x="180.8" y="178.1">R2709</text>
<text x="132.1" y="182.6">R2710</text>
<text x="180.8" y="183.4">1k</text>
<text x="134.1" y="190.5">1k2</text>
<text x="269.9" y="197.2">-v1</text>
</g>
<g font-size="3.3" fill="#0000c8">
<text x="111.2" y="16.4">to npn transistor on</text>
<text x="8" y="19.6">JH. Living Vocoder</text>
<text x="8" y="23.3">(c) J. Haible 2010</text>
<text x="111.2" y="20.1">heatsink (TIP3055 or similar)</text>
<text x="119.7" y="23.8">C</text>
<text x="127.1" y="23.8">B</text>
<text x="133.5" y="23.8">E</text>
<text x="8" y="27">All Rights reserved</text>
<text x="251.6" y="28.1">+12V</text>
<text x="8" y="30.7">Errors excepted</text>
<text x="8" y="38.2">Power Supply</text>
<text x="65.4" y="46.2">+</text>
<text x="109" y="47.2">12 11</text>
<text x="125" y="47.2">10</text>
<text x="139.9" y="47.2">2</text>
<text x="153.7" y="47.2">3</text>
<text x="155.9" y="52.5">4</text>
<text x="58" y="54.7">~</text>
<text x="128.2" y="60">U2702</text>
<text x="128.2" y="63.7">uA723</text>
<text x="34.6" y="67.4">Fuse 1</text>
<text x="58" y="69.6">~</text>
<text x="154.8" y="67.4">13</text>
<text x="220.7" y="69.6">LED</text>
<text x="113.3" y="74.9">7</text>
<text x="126.1" y="74.9">5</text>
<text x="145.2" y="74.9">6</text>
<text x="220.7" y="73.3">Thresh</text>
<text x="4.8" y="83.4" transform="rotate(-90 4.8 83.4)">15VAC 15VAC</text>
<text x="65.4" y="78.1">-</text>
<text x="56.9" y="85.5">U2701</text>
<text x="56.9" y="89.2">4-Amp</text>
<text x="160.1" y="87.6">+12V Adjust</text>
<text x="56.9" y="93">Bridge</text>
<text x="56.9" y="96.7">Rectifier</text>
<text x="111.2" y="116.4">to npn transistor on</text>
<text x="111.2" y="120.1">heatsink (TIP3055 or similar)</text>
<text x="119.7" y="123.8">C</text>
<text x="127.1" y="123.8">B</text>
<text x="133.5" y="123.8">E</text>
<text x="65.4" y="146.1">+</text>
<text x="109" y="147.2">12 11</text>
<text x="125" y="147.2">10</text>
<text x="139.9" y="147.2">2</text>
<text x="153.7" y="147.2">3</text>
<text x="58" y="154.6">~</text>
<text x="155.9" y="152.5">4</text>
<text x="128.2" y="160">U2704</text>
<text x="34.6" y="167.4">Fuse 2</text>
<text x="128.2" y="163.7">uA723</text>
<text x="154.8" y="167.4">13</text>
<text x="58" y="169.5">~</text>
<text x="65.4" y="178.1">-</text>
<text x="113.3" y="174.9">7</text>
<text x="126.1" y="174.9">5</text>
<text x="145.2" y="174.9">6</text>
<text x="56.9" y="185.5">U2703</text>
<text x="56.9" y="189.2">4-Amp</text>
<text x="160.1" y="188.7">-12V Adjust</text>
<text x="56.9" y="193">Bridge</text>
<text x="56.9" y="196.7">Rectifier</text>
<text x="251.6" y="200.4">-12V</text>
</g>
</svg>
